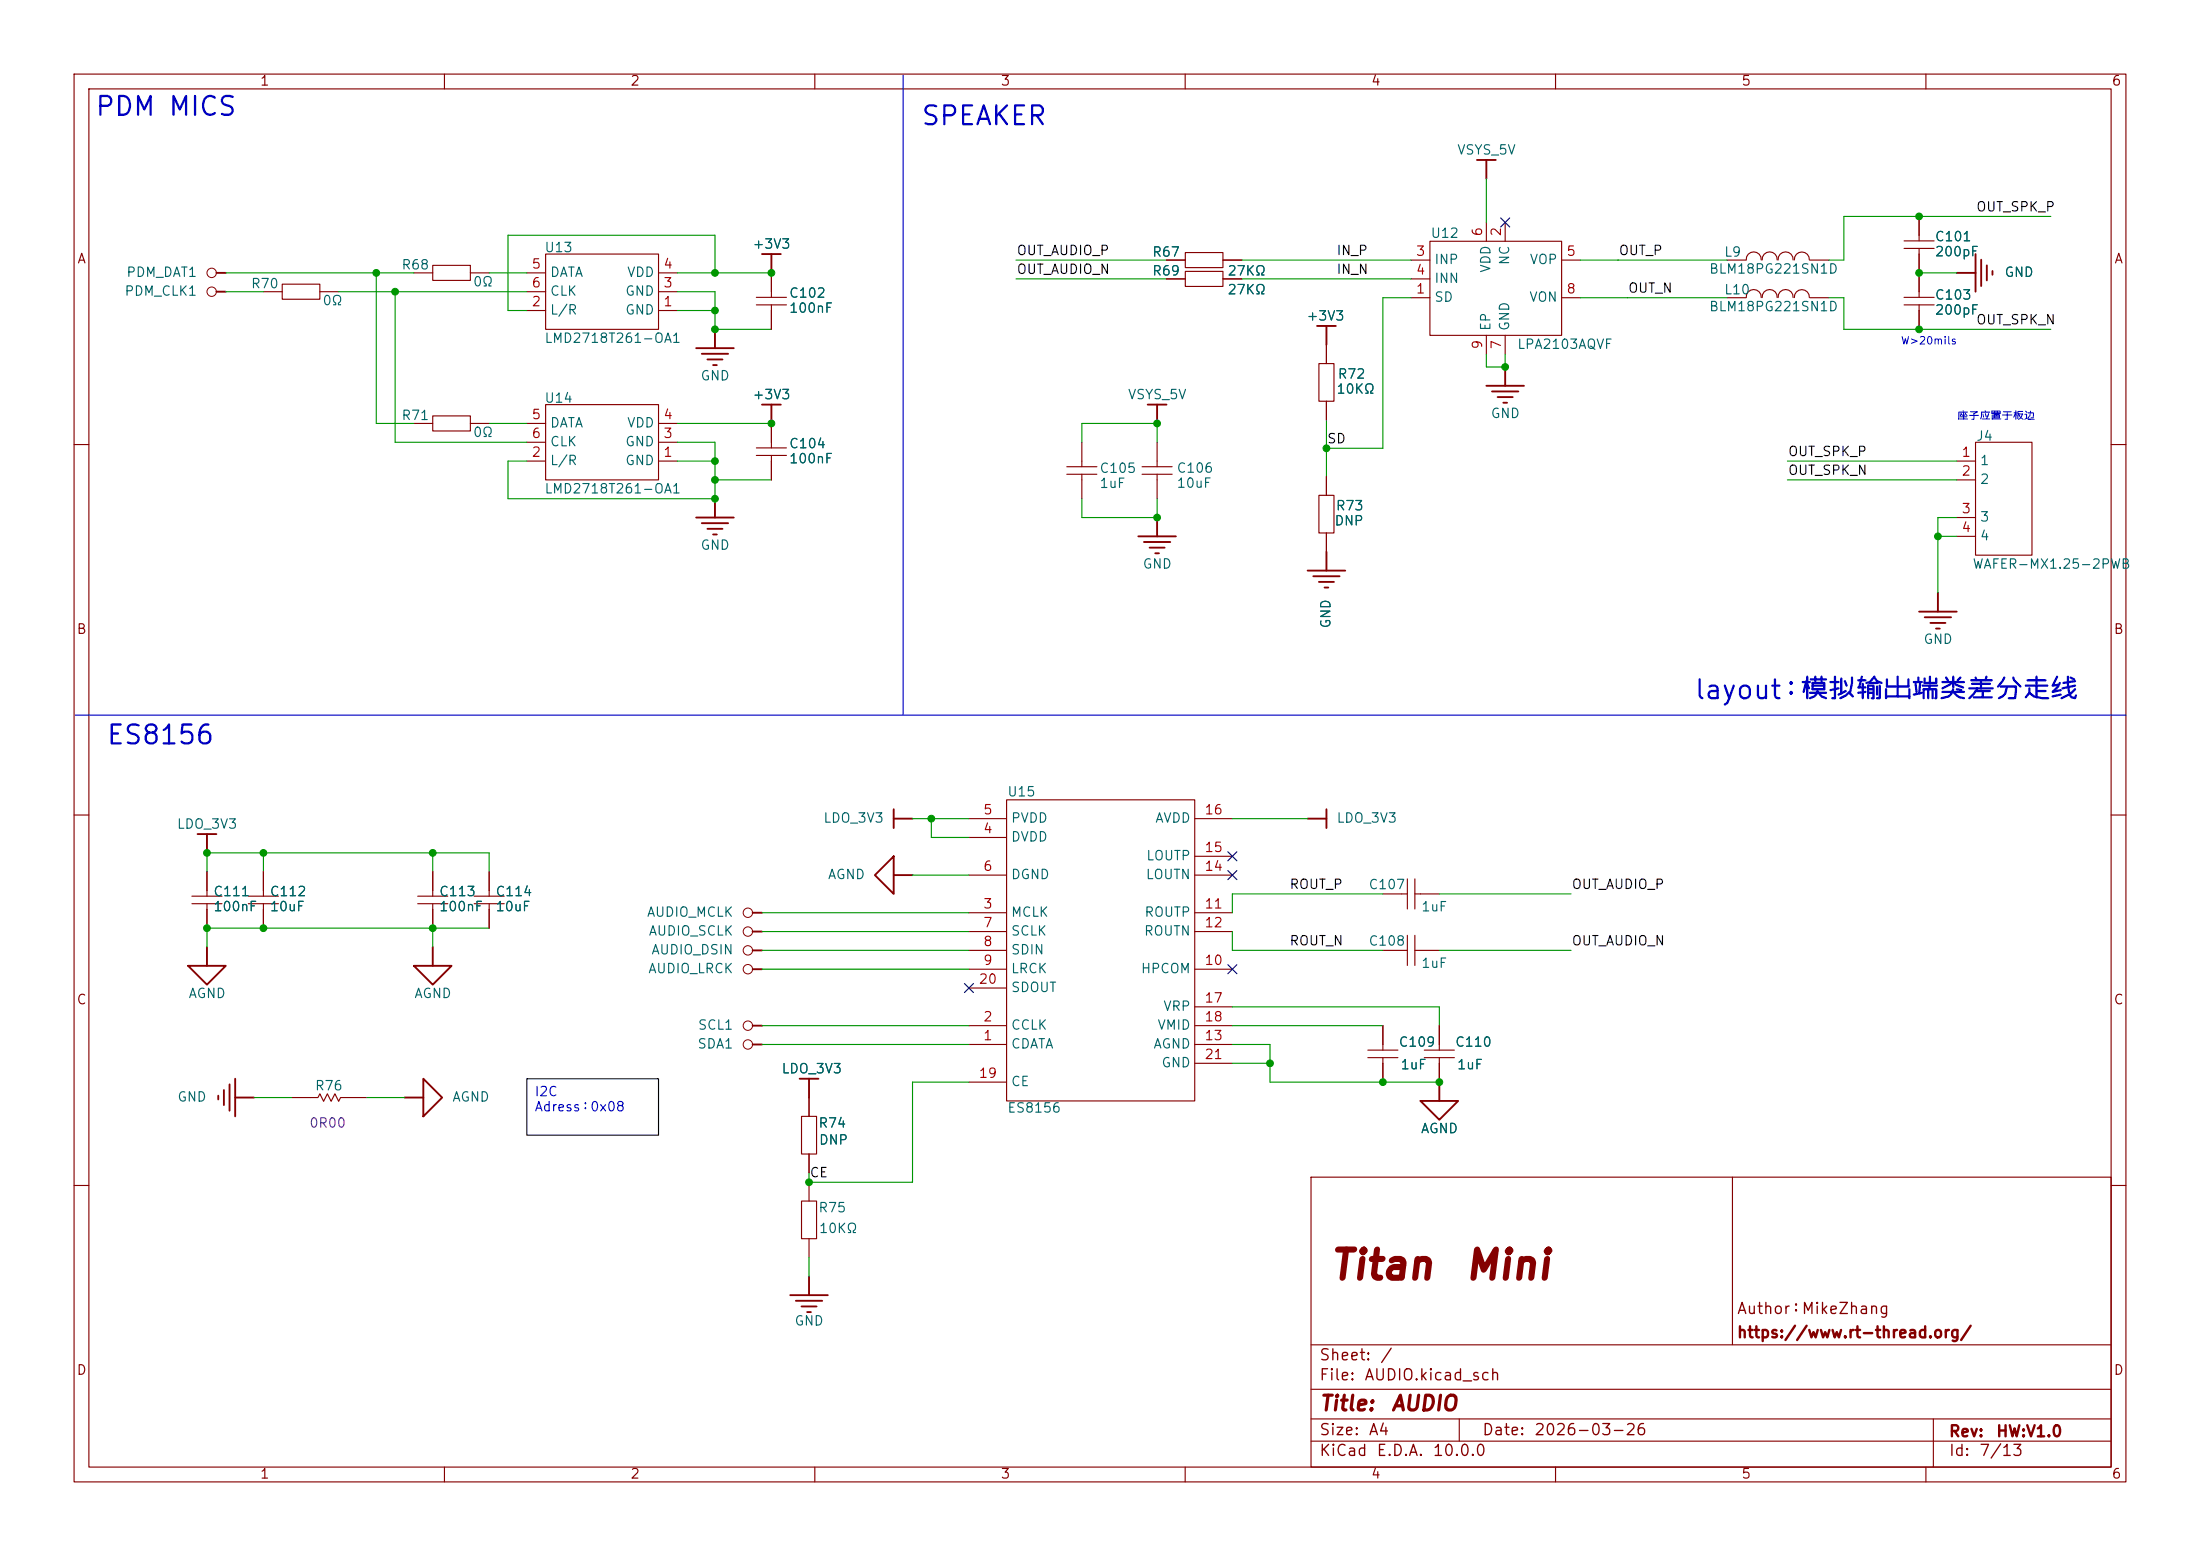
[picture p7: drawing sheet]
<svg xmlns="http://www.w3.org/2000/svg" width="297mm" height="210mm" viewBox="0 0 297 210" stroke-linecap="round" stroke-linejoin="round" font-family="sans-serif">
<g fill="none" stroke="#840000" stroke-width=".15">
<path d="M10 10h277v190h-277zM12 12h273v186h-273zM60 10v2M110 10v2M160 10v2M210 10v2M260 10v2M10 60h2M285 60h2M10 110h2M285 110h2M177 158.9h108v39.1h-108z"/>
<path d="M233.9 158.9v22.6M10 160h2M285 160h2M60 198v2M110 198v2M160 198v2M177 194.5h108M177 191.5h108M177 187.5h108M177 181.5h108M197 191.5v3M210 198v2"/>
<path d="M260 198v2M261 191.5v6.5"/>
</g>
<path d="M71.1 145.6h17.8v7.6h-17.8z" fill="#fff"/>
<g fill="none" stroke="#840000" stroke-width=".15">
<path d="M35.6 39.4h2.5M38.1 38.4h5.1v2h-5.1zM43.2 39.4h2.5M55.9 36.8h2.5M58.4 35.8h5.1v2h-5.1zM63.5 36.8h2.5M71.1 39.4h2.6M71.1 36.8h2.6M73.7 34.3h15.2v10.2h-15.2zM88.9 39.4h2.5M88.9 36.8h2.5M104.1 36.8v3.3"/>
<path d="M157.5 35.1h2.5M157.5 37.6h2.5M160 36.6h5.1v2.1h-5.1zM160 34.1h5.1v2h-5.1zM165.1 35.1h2.5M165.1 37.6h2.5M190.5 35.1h2.5M190.5 37.6h2.5M193 32.6h17.8v12.7h-17.8zM200.7 30v2.6M203.2 30v2.6M210.8 35.1h2.6"/>
<path d="M233.2 35.1h2.5M235.7 35.1a1.01 1.01 0 0 1 1.1-1.1 1.01 1.01 0 0 1 1 1.1M237.9 35.1a1.01 1.01 0 0 1 1-1.1 1.01 1.01 0 0 1 1 1.1M240 35.1a1.01 1.01 0 0 1 1.1-1.1 1.01 1.01 0 0 1 1 1.1M242.2 35.1a1.01 1.01 0 0 1 1.1-1.1 1.01 1.01 0 0 1 1 1.1M244.3 35.1h2.6M257 33.5h4.1M257 32.5h4.1M259.1 29.2v3.3M259.1 33.5v6.6M55.9 57.2h2.5M58.4 56.1h5.1v2.1h-5.1z"/>
<path d="M63.5 57.2h2.5M71.1 41.9h2.6M71.1 59.7h2.6M71.1 57.2h2.6M73.7 54.6h15.2v10.2h-15.2zM88.9 41.9h2.5M88.9 59.7h2.5M88.9 57.2h2.5M102.1 41.1h4.1M102.1 40.1h4.1M104.1 41.1v3.4M104.1 57.2v3.3"/>
<path d="M146 59.7v3.3M156.2 59.7v3.3M178.1 49.1h2v5.1h-2zM179.1 46.5v2.6M179.1 54.2v2.5M190.5 40.2h2.5M200.7 45.3v2.5M203.2 45.3v2.5M210.8 40.2h2.6M233.2 40.2h2.5M235.7 40.2a1.01 1.01 0 0 1 1.1-1.1 1.01 1.01 0 0 1 1 1.1M237.9 40.2a1.01 1.01 0 0 1 1-1.1 1.01 1.01 0 0 1 1 1.1"/>
<path d="M240 40.2a1.01 1.01 0 0 1 1.1-1.1 1.01 1.01 0 0 1 1 1.1M242.2 40.2a1.01 1.01 0 0 1 1.1-1.1 1.01 1.01 0 0 1 1 1.1M244.3 40.2h2.6M257 41.1h4.1M257 40.1h4.1M259.1 41.1v3.4M266.7 59.7h7.6v15.2h-7.6zM71.1 62.2h2.6M88.9 62.2h2.5M102.1 61.5h4.1M102.1 60.5h4.1M104.1 61.5v3.3"/>
<path d="M144 63h4.1M144 64h4.1M146 64v3.3M154.2 63h4M154.2 64h4M156.2 64v3.3M178.1 66.9h2v5h-2zM179.1 64.3v2.6M179.1 71.9v2.6M264.2 62.2h2.5M264.2 64.8h2.5M264.2 69.9h2.5"/>
<path d="M264.2 72.4h2.5M27.9 117.7v3.3M35.6 117.7v3.3M58.4 117.7v3.3M66 117.7v3.3M130.8 113h5.1M130.8 110.5h5.1M130.8 118.1h5.1M135.9 108h25.4v40.6h-25.4zM161.3 110.5h5.1M161.3 118.1h5.1M161.3 115.6h5.1"/>
<path d="M190 118.6v4.1M191 118.6v4.1M25.9 122h4.1M25.9 121h4.1M27.9 122v3.3M33.5 122h4.1M33.5 121h4.1M35.6 122v3.3M56.4 122h4.1M56.4 121h4.1M58.4 122v3.3M64 122h4.1"/>
<path d="M64 121h4.1M66 122v3.3M130.8 128.3h5.1M130.8 138.4h5.1M130.8 123.2h5.1M130.8 125.7h5.1M130.8 130.8h5.1M130.8 133.4h5.1M161.3 138.4h5.1M161.3 123.2h5.1M161.3 125.7h5.1M161.3 130.8h5.1"/>
<path d="M161.3 135.9h5.1M186.7 128.3h3.3M186.7 138.4v3.3M186.7 120.7h3.3M190 126.2v4.1M191 126.2v4.1M191 128.3h3.3M191 120.7h3.3M194.3 138.4v3.3M39.4 148.1h3.5l.3-.5 .5 1 .5-1 .5 1 .5-1 .5 1 .3-.5h3.5M108.2 150.7h2v5.1h-2zM109.2 148.1v2.6"/>
<path d="M109.2 155.8v2.5M109.2 159.6v2.5M130.8 141h5.1M130.8 146.1h5.1M161.3 141h5.1M161.3 143.5h5.1M184.7 142.7h4M184.7 141.7h4M186.7 142.7v3.4M192.3 142.7h4M192.3 141.7h4M194.3 142.7v3.4"/>
<path d="M108.2 162.1h2v5.1h-2zM109.2 167.2v2.5"/>
</g>
<g fill="none" stroke="#840000" stroke-width=".25">
<path d="M29.2 39.4h1.3M29.2 36.8h1.3M102.9 34.3h2.5M104.1 34.3v2.5M199.4 21.6h2.5M200.7 21.6v2.5M264.2 36.8h2.5M266.7 34.3v5.1M267.5 35.1v3.5M268.2 35.8v2M269 36.6v.5M94 47h5.1"/>
<path d="M94.7 47.8h3.6M95.5 48.5h2M96.3 49.3h.5M96.5 44.5v2.5M102.9 54.6h2.5M104.1 54.6v2.6M154.9 54.6h2.6M156.2 54.6v2.6M177.8 44h2.5M179.1 44v2.5M200.7 52.1h5M201.4 52.8h3.6"/>
<path d="M202.2 53.6h2M202.9 54.4h.6M203.2 49.5v2.6M94 69.9h5.1M94.7 70.6h3.6M95.5 71.4h2M96.3 72.1h.5M96.5 67.3v2.6M153.7 72.4h5M154.4 73.2h3.6M155.2 73.9h2M156 74.7h.5"/>
<path d="M156.2 69.9v2.5M176.5 77h5.1M177.3 77.8h3.5M178.1 78.5h2M178.8 79.3h.5M179.1 74.5v2.5M259.1 82.6h5.1M259.8 83.3h3.6M260.6 84.1h2M261.4 84.8h.5M261.6 80v2.6M26.7 112.6h2.5"/>
<path d="M27.9 112.6v2.5M120.6 115.6v5.1l-2.5-2.6zM120.6 118.1h2.6M120.6 110.5h2.6M120.6 109.2v2.6M176.5 110.5h2.6M179.1 109.2v2.6M25.4 130.4h5.1l-2.6 2.5zM27.9 127.8v2.6M55.9 130.4h5.1l-2.6 2.5zM58.4 127.8v2.6M101.6 123.2h1.3"/>
<path d="M101.6 130.8h1.3M101.6 128.3h1.3M101.6 125.7h1.3M101.6 138.4h1.3M29.5 147.9v.5M30.2 147.1v2M31 146.4v3.5M31.7 148.1h2.6M31.7 145.6v5.1M54.6 148.1h2.5M57.1 145.6l2.6 2.5-2.6 2.6zM101.6 141h1.3"/>
<path d="M107.9 145.6h2.6M109.2 145.6v2.5M191.8 148.6h5l-2.5 2.5zM194.3 146.1v2.5M106.7 174.8h5.1M107.4 175.6h3.6M108.2 176.3h2M109 177.1h.5M109.2 172.3v2.5"/>
</g>
<g fill="none" stroke="#840000" stroke-width=".14">
<circle cx="28.6" cy="39.4" r=".63"/>
<circle cx="28.6" cy="36.8" r=".63"/>
<circle cx="101" cy="123.2" r=".63"/>
<circle cx="101" cy="125.7" r=".63"/>
<circle cx="101" cy="138.4" r=".63"/>
<circle cx="101" cy="130.8" r=".63"/>
<circle cx="101" cy="128.3" r=".63"/>
<circle cx="101" cy="141" r=".63"/>
</g>
<path d="M121.9 10.2v86.3M10.2 96.5h276.8" fill="none" stroke="#0000c2" stroke-width=".15"/>
<g fill="none" stroke="#009600" stroke-width=".15">
<path d="M30.5 36.8h25.4M30.5 39.4h5.1M45.7 39.4h25.4M50.8 36.8v20.4h5.1M53.3 39.4v20.3h17.8M66 36.8h5.1M91.4 39.4h5.1v5.1h7.6M91.4 36.8h12.7M96.5 36.8v-5h-27.9v10.1h2.5M137.2 35.1h20.3M137.2 37.6h20.3M167.6 35.1h22.9"/>
<path d="M167.6 37.6h22.9M200.7 24.1v5.9M218.4 35.1h.1M233.2 35.1h-19.8M259.1 36.8h5.1M276.9 29.2h-28v5.9h-2M66 57.2h5.1M91.4 41.9h5.1M91.4 59.7h5.1v7.6h-27.9v-5.1h2.5M91.4 57.2h12.7M146 59.7v-2.5h10.2v2.5M179.1 56.7v7.6"/>
<path d="M190.5 40.2h-3.8v20.3h-7.6M200.7 47.8v1.7h2.5v-1.7M219.7 40.2h.1M233.2 40.2h-19.8M246.9 40.2h2v4.3h28M91.4 62.2h5.1M96.5 64.8h7.6M146 67.3v2.6h10.2v-2.6M241.3 62.2h22.9M241.3 64.8h22.9M261.6 72.4h2.6M264.2 69.9h-2.6v10.1"/>
<path d="M27.9 117.7v-2.6h38.1v2.6M35.6 115.1v2.6M58.4 115.1v2.6M123.2 110.5h7.6M123.2 118.1h7.6M125.7 110.5v2.5h5.1M166.4 110.5h10.1M58.4 125.3v2.5M66 125.3h-38.1v2.5M102.9 128.3h27.9M102.9 138.4h27.9M102.9 123.2h27.9"/>
<path d="M102.9 130.8h27.9M102.9 125.7h27.9M166.4 125.7v2.6h20.3M166.4 138.4h20.3M166.4 135.9h27.9v2.5M186.7 120.7h-20.3v2.5M194.3 120.7h17.8M194.3 128.3h17.8M34.3 148.1h5.1M49.5 148.1h5.1M102.9 141h27.9M130.8 146.1h-7.6v13.5h-14v-1.3"/>
<path d="M166.4 141h5v5.1h22.9M166.4 143.5h5M109.2 169.7v2.6"/>
</g>
<path d="M202.6 29.4l1.2 1.2M203.8 29.4l-1.2 1.2M165.8 115l1.2 1.2M165.8 117.5l1.2 1.2M167 115l-1.2 1.2M167 117.5l-1.2 1.2M130.2 132.7l1.2 1.3M131.4 132.7l-1.2 1.3M165.8 130.2l1.2 1.2M167 130.2l-1.2 1.2" fill="none" stroke="#000084" stroke-width=".15"/>
<path d="M71.1 145.6h17.8v7.6h-17.8z" fill="none" stroke="#000" stroke-width=".15"/>
<g fill="#009600" stroke="#009600" stroke-width=".14">
<circle cx="259.1" cy="36.8" r=".46"/>
<circle cx="259.1" cy="29.2" r=".46"/>
<circle cx="259.1" cy="44.5" r=".46"/>
<circle cx="261.6" cy="72.4" r=".46"/>
<circle cx="179.1" cy="60.5" r=".46"/>
<circle cx="156.2" cy="57.2" r=".46"/>
<circle cx="203.2" cy="49.5" r=".46"/>
<circle cx="156.2" cy="69.9" r=".46"/>
<circle cx="27.9" cy="115.1" r=".46"/>
<circle cx="35.6" cy="125.3" r=".46"/>
<circle cx="27.9" cy="125.3" r=".46"/>
<circle cx="35.6" cy="115.1" r=".46"/>
<circle cx="58.4" cy="125.3" r=".46"/>
<circle cx="58.4" cy="115.1" r=".46"/>
<circle cx="171.4" cy="143.5" r=".46"/>
<circle cx="186.7" cy="146.1" r=".46"/>
<circle cx="194.3" cy="146.1" r=".46"/>
<circle cx="125.7" cy="110.5" r=".46"/>
<circle cx="96.5" cy="36.8" r=".46"/>
<circle cx="53.3" cy="39.4" r=".46"/>
<circle cx="50.8" cy="36.8" r=".46"/>
<circle cx="96.5" cy="44.5" r=".46"/>
<circle cx="96.5" cy="41.9" r=".46"/>
<circle cx="96.5" cy="67.3" r=".46"/>
<circle cx="104.1" cy="36.8" r=".46"/>
<circle cx="96.5" cy="62.2" r=".46"/>
<circle cx="96.5" cy="64.8" r=".46"/>
<circle cx="104.1" cy="57.2" r=".46"/>
<circle cx="109.2" cy="159.6" r=".46"/>
</g>
<g font-size="3.8" fill="#840000">
<text x="179.3" y="173.6">Titan</text>
<text x="197.5" y="173.6">Mini</text>
</g>
<g font-size="2.5" fill="#0000c2">
<text x="12.7" y="16.3">PDM</text>
<text x="22.6" y="16.3">MICS</text>
<text x="124.2" y="17.5">SPEAKER</text>
<text x="228.6" y="95">layout：模拟输出端类差分走线</text>
<text x="14.2" y="101.1">ES8156</text>
</g>
<g font-size="2" fill="#840000">
<text x="178" y="190.9">Title:</text>
<text x="187.7" y="190.9">AUDIO</text>
</g>
<g font-size="1.5" fill="#840000">
<text x="234.4" y="177.7">Author：MikeZhang</text>
<text x="178" y="184">Sheet:</text>
<text x="186.2" y="184">/</text>
<text x="234.4" y="181">https://www.rt-thread.org/</text>
<text x="178" y="186.7">File:</text>
<text x="184.1" y="186.7">AUDIO.kicad_sch</text>
<text x="178" y="196.9">KiCad</text>
<text x="178" y="194.1">Size:</text>
<text x="184.7" y="194.1">A4</text>
<text x="185.7" y="196.9">E.D.A.</text>
<text x="193.3" y="196.9">10.0.0</text>
<text x="200" y="194.1">Date:</text>
<text x="207" y="194.1">2026-03-26</text>
<text x="263" y="194.3">Rev:</text>
<text x="263" y="196.9">Id:</text>
<text x="267.1" y="196.9">7/13</text>
<text x="269.4" y="194.3">HW:V1.0</text>
</g>
<g font-size="1.3" fill="#840000">
<text x="35" y="11.9">1</text>
<text x="85" y="11.9">2</text>
<text x="135" y="11.9">3</text>
<text x="185" y="11.9">4</text>
<text x="235" y="11.9">5</text>
<text x="285" y="11.9">6</text>
<text x="10.3" y="35.9">A</text>
<text x="285.3" y="35.9">A</text>
<text x="10.3" y="85.9">B</text>
<text x="285.3" y="85.9">B</text>
<text x="10.3" y="135.9">C</text>
<text x="285.3" y="135.9">C</text>
<text x="10.3" y="185.9">D</text>
<text x="285.3" y="185.9">D</text>
<text x="35" y="199.9">1</text>
<text x="85" y="199.9">2</text>
<text x="135" y="199.9">3</text>
<text x="185" y="199.9">4</text>
<text x="235" y="199.9">5</text>
<text x="285" y="199.9">6</text>
</g>
<g font-size="1.3" fill="#006464">
<text x="196.6" y="21.2">VSYS_5V</text>
<text x="73.4" y="34.4">U13</text>
<text x="101.5" y="33.9">+3V3</text>
<text x="155.5" y="35">R67</text>
<text x="193" y="32.4">U12</text>
<text x="193.5" y="36">INP</text>
<text x="204.1" y="35.9" transform="rotate(-90 204.1 35.9)">NC</text>
<text x="206.4" y="36">VOP</text>
<text x="232.7" y="35">L9</text>
<text x="261.1" y="32.9">C101</text>
<text x="261.1" y="34.9">200pF</text>
<text x="16.7" y="40.2">PDM_CLK1</text>
<text x="17" y="37.7">PDM_DAT1</text>
<text x="33.8" y="39.2">R70</text>
<text x="43.4" y="41.5">0Ω</text>
<text x="54.1" y="36.7">R68</text>
<text x="63.8" y="39">0Ω</text>
<text x="74.2" y="37.7">DATA</text>
<text x="74.2" y="40.2">CLK</text>
<text x="84.3" y="40.2">GND</text>
<text x="84.6" y="37.7">VDD</text>
<text x="106.4" y="40.5">C102</text>
<text x="155.5" y="37.5">R69</text>
<text x="165.6" y="40">27KΩ</text>
<text x="165.6" y="37.5">27KΩ</text>
<text x="193.5" y="41">SD</text>
<text x="193.5" y="38.5">INN</text>
<text x="201.5" y="36.9" transform="rotate(-90 201.5 36.9)">VDD</text>
<text x="206.4" y="41">VON</text>
<text x="230.6" y="37.2">BLM18PG221SN1D</text>
<text x="232.7" y="40">L10</text>
<text x="261.1" y="40.8">C103</text>
<text x="270.5" y="37.7">GND</text>
<text x="73.4" y="46.6">LMD2718T261-OA1</text>
<text x="74.2" y="42.8">L/R</text>
<text x="84.3" y="42.8">GND</text>
<text x="106.4" y="42.5">100nF</text>
<text x="176.3" y="43.6">+3V3</text>
<text x="201.5" y="44.8" transform="rotate(-90 201.5 44.8)">EP</text>
<text x="204.1" y="44.8" transform="rotate(-90 204.1 44.8)">GND</text>
<text x="204.7" y="47.4">LPA2103AQVF</text>
<text x="230.6" y="42.3">BLM18PG221SN1D</text>
<text x="261.1" y="42.8">200pF</text>
<text x="94.5" y="51.7">GND</text>
<text x="180.3" y="53.5">10KΩ</text>
<text x="180.5" y="51.4">R72</text>
<text x="54.1" y="57">R71</text>
<text x="63.8" y="59.3">0Ω</text>
<text x="73.4" y="54.7">U14</text>
<text x="74.2" y="58">DATA</text>
<text x="84.6" y="58">VDD</text>
<text x="101.5" y="54.2">+3V3</text>
<text x="152.2" y="54.2">VSYS_5V</text>
<text x="201.2" y="56.7">GND</text>
<text x="266.7" y="59.8">J4</text>
<text x="74.2" y="63.1">L/R</text>
<text x="74.2" y="60.6">CLK</text>
<text x="84.3" y="63.1">GND</text>
<text x="84.3" y="60.6">GND</text>
<text x="106.4" y="60.8">C104</text>
<text x="106.4" y="62.9">100nF</text>
<text x="148.3" y="64.1">C105</text>
<text x="158.8" y="64.1">C106</text>
<text x="267.2" y="63.1">1</text>
<text x="267.2" y="65.6">2</text>
<text x="73.4" y="66.9">LMD2718T261-OA1</text>
<text x="148.3" y="66.2">1uF</text>
<text x="158.8" y="66.2">10uF</text>
<text x="180.1" y="71.2">DNP</text>
<text x="180.2" y="69.2">R73</text>
<text x="267.2" y="70.7">3</text>
<text x="94.5" y="74.5">GND</text>
<text x="154.2" y="77.1">GND</text>
<text x="266.2" y="77.1">WAFER-MX1.25-2PWB</text>
<text x="267.2" y="73.3">4</text>
<text x="179.9" y="84.9" transform="rotate(-90 179.9 84.9)">GND</text>
<text x="259.6" y="87.2">GND</text>
<text x="135.9" y="107.8">U15</text>
<text x="23.8" y="112.2">LDO_3V3</text>
<text x="111.1" y="111.4">LDO_3V3</text>
<text x="136.4" y="113.9">DVDD</text>
<text x="136.4" y="111.4">PVDD</text>
<text x="155.9" y="111.4">AVDD</text>
<text x="180.3" y="111.4">LDO_3V3</text>
<text x="111.7" y="119">AGND</text>
<text x="136.4" y="119">DGND</text>
<text x="154.6" y="119">LOUTN</text>
<text x="154.7" y="116.4">LOUTP</text>
<text x="28.7" y="121.3">C111</text>
<text x="28.7" y="123.3">100nF</text>
<text x="36.3" y="121.3">C112</text>
<text x="36.3" y="123.3">10uF</text>
<text x="59.2" y="121.3">C113</text>
<text x="59.2" y="123.3">100nF</text>
<text x="66.8" y="121.3">C114</text>
<text x="66.8" y="123.3">10uF</text>
<text x="87.2" y="124.1">AUDIO_MCLK</text>
<text x="136.4" y="124.1">MCLK</text>
<text x="154.4" y="124.1">ROUTP</text>
<text x="184.7" y="120.3">C107</text>
<text x="191.8" y="123.3">1uF</text>
<text x="87.4" y="131.7">AUDIO_LRCK</text>
<text x="87.5" y="126.6">AUDIO_SCLK</text>
<text x="87.8" y="129.1">AUDIO_DSIN</text>
<text x="136.4" y="126.6">SCLK</text>
<text x="136.4" y="129.1">SDIN</text>
<text x="136.4" y="131.7">LRCK</text>
<text x="153.9" y="131.7">HPCOM</text>
<text x="154.3" y="126.6">ROUTN</text>
<text x="184.7" y="128">C108</text>
<text x="191.8" y="130.9">1uF</text>
<text x="25.4" y="135">AGND</text>
<text x="55.8" y="135">AGND</text>
<text x="136.4" y="134.2">SDOUT</text>
<text x="157" y="136.8">VRP</text>
<text x="94.1" y="141.8">SDA1</text>
<text x="94.1" y="139.3">SCL1</text>
<text x="136.4" y="141.8">CDATA</text>
<text x="136.4" y="139.3">CCLK</text>
<text x="155.6" y="141.8">AGND</text>
<text x="156.2" y="139.3">VMID</text>
<text x="188.7" y="141.6">C109</text>
<text x="196.4" y="141.6">C110</text>
<text x="23.9" y="149">GND</text>
<text x="42.4" y="147.5">R76</text>
<text x="61" y="149">AGND</text>
<text x="105.4" y="145.2">LDO_3V3</text>
<text x="136.4" y="146.9">CE</text>
<text x="156.7" y="144.4">GND</text>
<text x="189" y="144.6">1uF</text>
<text x="196.6" y="144.6">1uF</text>
<text x="110.4" y="152.5">R74</text>
<text x="110.5" y="154.8">DNP</text>
<text x="135.9" y="150.5">ES8156</text>
<text x="191.7" y="153.3">AGND</text>
<text x="110.4" y="163.9">R75</text>
<text x="110.5" y="166.7">10KΩ</text>
<text x="107.2" y="179.2">GND</text>
</g>
<g font-size="1.3" fill="#0f0f0f">
<text x="266.7" y="28.9">OUT_SPK_P</text>
<text x="137.2" y="34.8">OUT_AUDIO_P</text>
<text x="180.3" y="34.8">IN_P</text>
<text x="218.4" y="34.8">OUT_P</text>
<text x="137.2" y="37.3">OUT_AUDIO_N</text>
<text x="180.3" y="37.3">IN_N</text>
<text x="219.7" y="39.8">OUT_N</text>
<text x="266.7" y="44.1">OUT_SPK_N</text>
<text x="179.1" y="60.2">SD</text>
<text x="241.3" y="61.9">OUT_SPK_P</text>
<text x="241.3" y="64.4">OUT_SPK_N</text>
<text x="174" y="120.3">ROUT_P</text>
<text x="212.1" y="120.3">OUT_AUDIO_P</text>
<text x="174" y="127.9">ROUT_N</text>
<text x="212.1" y="127.9">OUT_AUDIO_N</text>
<text x="109.2" y="159.2">CE</text>
</g>
<g font-size="1.3" fill="#a90000">
<text x="191.1" y="34.8">3</text>
<text x="200.4" y="32" transform="rotate(-90 200.4 32)">6</text>
<text x="202.9" y="32" transform="rotate(-90 202.9 32)">2</text>
<text x="211.4" y="34.8">5</text>
<text x="71.7" y="41.7">2</text>
<text x="71.7" y="36.6">5</text>
<text x="71.7" y="39.1">6</text>
<text x="89.5" y="41.7">1</text>
<text x="89.5" y="39.1">3</text>
<text x="89.5" y="36.6">4</text>
<text x="191.1" y="39.9">1</text>
<text x="191.1" y="37.4">4</text>
<text x="211.4" y="39.9">8</text>
<text x="200.4" y="47.2" transform="rotate(-90 200.4 47.2)">9</text>
<text x="202.9" y="47.2" transform="rotate(-90 202.9 47.2)">7</text>
<text x="71.7" y="56.9">5</text>
<text x="71.7" y="59.4">6</text>
<text x="89.5" y="59.4">3</text>
<text x="89.5" y="56.9">4</text>
<text x="71.7" y="62">2</text>
<text x="89.5" y="62">1</text>
<text x="264.7" y="62">1</text>
<text x="264.7" y="64.5">2</text>
<text x="264.7" y="69.6">3</text>
<text x="264.7" y="72.1">4</text>
<text x="132.6" y="112.8">4</text>
<text x="132.6" y="110.2">5</text>
<text x="162.5" y="110.2">16</text>
<text x="132.6" y="117.9">6</text>
<text x="162.5" y="117.9">14</text>
<text x="162.5" y="115.3">15</text>
<text x="132.6" y="122.9">3</text>
<text x="132.6" y="125.5">7</text>
<text x="162.5" y="122.9">11</text>
<text x="162.5" y="125.5">12</text>
<text x="132.6" y="128">8</text>
<text x="132.6" y="130.6">9</text>
<text x="162.5" y="130.6">10</text>
<text x="132" y="133.1">20</text>
<text x="162.5" y="135.6">17</text>
<text x="132.6" y="140.7">1</text>
<text x="132.6" y="138.2">2</text>
<text x="162.5" y="140.7">13</text>
<text x="162.5" y="138.2">18</text>
<text x="162.5" y="143.3">21</text>
<text x="132" y="145.8">19</text>
</g>
<g font-size="1.3" fill="#0000c2">
<text x="72.1" y="148.3">I2C</text>
<text x="72.1" y="150.3">Adress：0x08</text>
</g>
<text font-size="1.3" fill="#840084" x="41.7" y="152.5">0R00</text>
<g font-size="1" fill="#0000c2">
<text x="256.5" y="46.7">W&gt;20mils</text>
<text x="264.2" y="56.9">座子应置于板边</text>
</g>
</svg>
